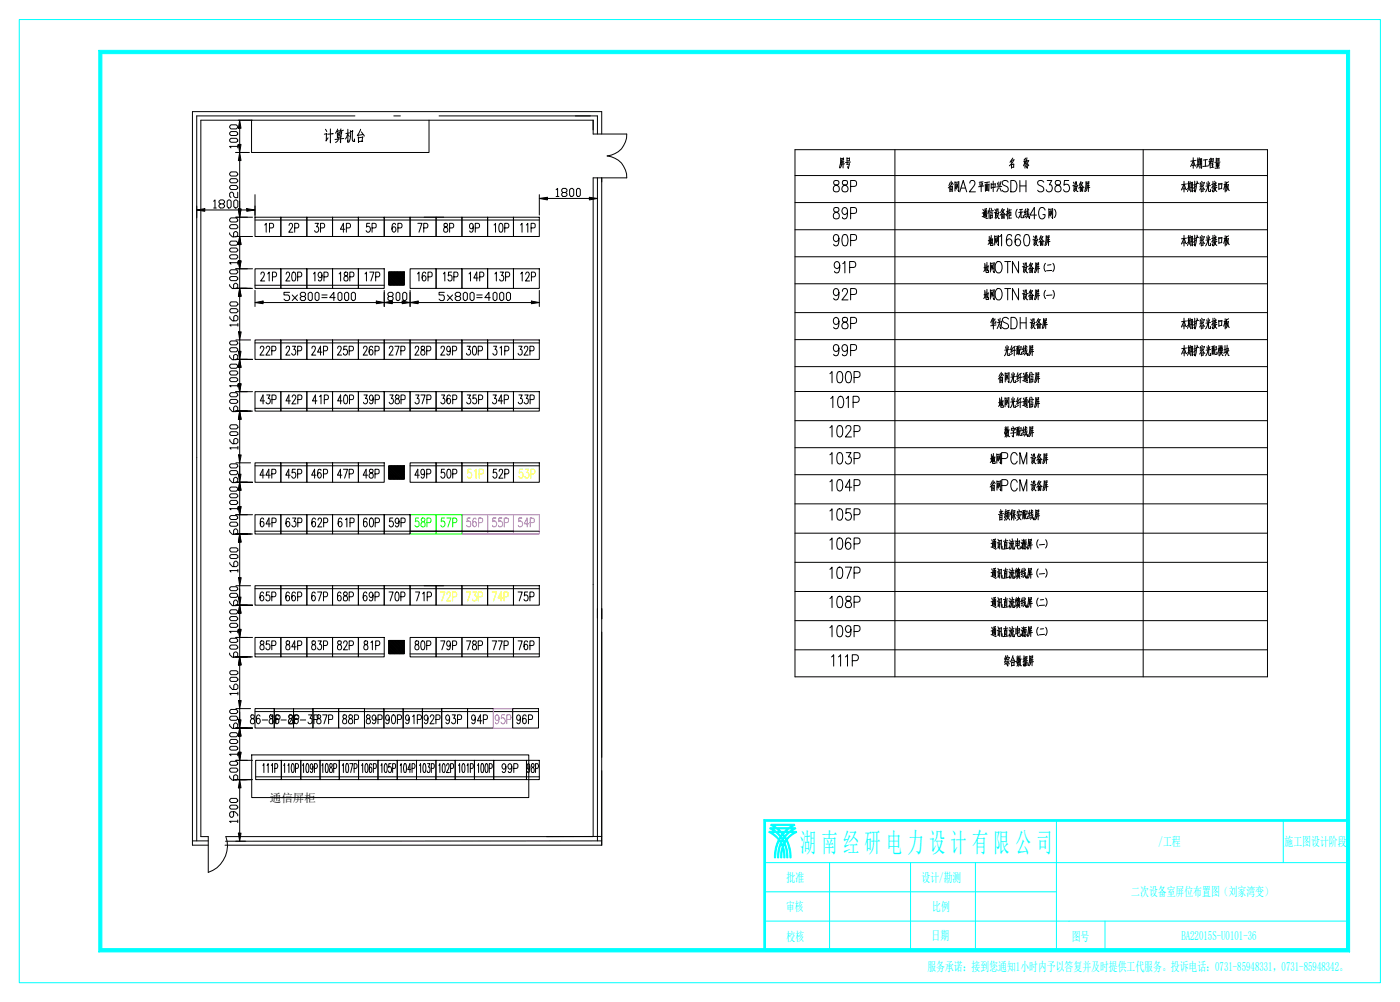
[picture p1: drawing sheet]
<svg xmlns="http://www.w3.org/2000/svg" width="432mm" height="309mm" viewBox="0 0 432 309" stroke-linecap="round" stroke-linejoin="round" font-family="sans-serif">
<!-- layer: 0 -->
<g fill="none" stroke="#000" stroke-width=".31">
<path d="M62 37.1h121v4.2h10.4a6.5 6.5 0 0 1-6.1 6.8 6.5 6.5 0 0 1 6.1 6.7h-10.4v203.2h-113.3a8.6 8.6 0 0 1-5.4 11v-11h-2.3zM71.3 38.5h1.6l.5 .4v.4l-.5 .5h-1.6l-.4-.5v-.4zM74 37.1l.4 2.5h-.8zM74 39.6v4.9M77.6 37.1v9.9h54.8v-9.9M100.4 39.9l.4 .7M102 39.8v4.2v-.6M104.2 39.8l-.7 1.3M105.2 39.8l-.5 1.1M107.3 39.9v4v-.6M109.5 35.7h-48.8v223.6M111.2 39.9l-1 1.9 1.9-.3"/>
<path d="M121.5 35.7h2M135.5 35.7h48.9v5.6M70.9 43.1l.4-.4h1.6l.5 .4v.4l-.5 .4h-1.6l-.4-.4zM70.9 41l.4-.4h1.6l.5 .4v.4l-.5 .4h-1.6l-.4-.4zM71.3 57.2h1.6l.5 .4v.4l-.5 .5h-1.6l-.4-.5v-.4zM71.3 55.1h1.6l.5 .5v.3l-.5 .5h-1.6l-.4-.5v-.3zM71.3 53h1.6l.5 .5v.4l-.5 .4h-1.6l-.4-.4v-.4zM72.7 47h4.3M73.4 45.1h-2.5l.4 .5M73.4 59.3v1.6h-.9l-.4-.4v-.8l-.4-.4h-.4l-.4 .4v.8l.4 .4M73.4 44.7v.9M73.6 44.5h.8l-.4 2.5z"/>
<path d="M74 47l.4 2.5h-.8zM74 49.5v14.9M100.1 41.4l.7-.2-.2 2.3 .6-1M102.5 41.2h.3l-1.7 .2M104.1 41v1.5l1.2-.3 .1-1.3-1.3 .3M104.1 40.5l.3 .3M104.4 42.5l-.1 .8-.8 .6M104.7 40.3l-.8 .2M105 41.4l-.9 .2M105 41.8l-.9 .1M105.1 42.4v1.6v-.5M105.2 40.4l.3 .3"/>
<path d="M106 40.2l-1 .2M106.1 42.7l-2.7 .3M107.3 41.6l.5 .4M107.3 41.4l-.7 1.5M107.9 41l-1.2 .2M108.1 40.3l.1 1.9-.6 1.7M108.2 40.6l.7-.2-.1-.1-.1 2.8 .2 .5h.5v-.7l-.1 .7M110.5 42.1l.1 1.8v-.3h1.3h-.2l.2-1.4-1.3 .3M111.5 40.7l.9 1.3M171.6 58.5l.5-.4v2.5M173.7 59.4l-.4-.4v-.5l.4-.4h.8l.5 .4v.5l-.5 .4h-.8l-.4 .4v.4l.4 .4h.8l.5-.4v-.4l-.5-.4M175.8 58.5l.4-.4h.4l.4 .4v1.7l-.4 .4h-.4l-.4-.4z"/>
<path d="M178.3 58.1h.4l.4 .4v1.7l-.4 .4h-.4l-.4-.4v-1.7zM184.4 54.8v204.5M185.7 41.3v-6.9h-126.3v226.2h4.9M185.7 54.8v205.8M60.7 64.8l2.5-.5v.9zM63.2 64.8h12.9M65.9 62.1l.4-.4v2.4M65.9 64.1h.8M68 62.9l-.4-.4v-.4l.4-.4h.8l.5 .4v.4l-.5 .4h-.8l-.4 .4v.4l.4 .4h.8l.5-.4v-.4l-.5-.4M70.1 62.1l.4-.4h.4l.4 .4v1.6l-.4 .4h-.4l-.4-.4zM70.9 71.8v.4l.8 .8h1.2l.5-.4v-.8l-.5-.4h-.4l-.4 .4v1.2M70.9 78.9l.4-.3h1.6l.5 .3v.5l-.5 .4h-1.6l-.4-.4z"/>
<path d="M70.9 76.9l.4-.4h1.6l.5 .4v.4l-.5 .4h-1.6l-.4-.4zM71.3 69.3h1.6l.5 .4v.5l-.5 .3h-1.6l-.4-.3v-.5zM71.3 67.2h1.6l.5 .4v.5l-.5 .4h-1.6l-.4-.4v-.5zM71.3 74.4h1.6l.5 .4v.5l-.5 .3h-1.6l-.4-.3v-.5zM72.1 62.1l.5-.4h.3l.5 .4v1.6l-.5 .4h-.3l-.5-.4zM72.7 67h5.2M72.7 72.9h5.2M73.6 64.4h.8l-.4 2.6zM74 72.9l.4 2.5h-.8zM74 67v5.9M74 75.4v5.1M76.1 64.3l2.6 .5-2.6 .4z"/>
<path d="M78.7 67h8v5.9h-8zM78.7 60v7.2M78.7 67.9h87.7M86.7 67h8v5.9h-8zM94.7 67h7.9v5.9h-7.9zM102.6 67h8v5.9h-8zM110.6 67h8v5.9h-8zM118.6 67h7.9v5.9h-7.9zM126.5 67h8.1v5.9h-8.1zM130.9 67h6M134.6 67h7.9v5.9h-7.9zM142.5 67h8v5.9h-8z"/>
<path d="M150.5 67h7.9v5.9h-7.9zM158.4 67h8v5.9h-8zM166.4 61.2l2.5-.4v.9zM166.4 60v6.3M168.9 61.2h13M171.6 60.6h.9M181.9 60.8l2.5 .4-2.5 .5zM70.9 87.8v.4l.8 .8h1.2l.5-.4v-.8l-.5-.4h-.4l-.4 .4v1.2M70.9 85.6l.4-.3h1.6l.5 .3v.5l-.5 .4h-1.6l-.4-.4zM70.9 83.6l.4-.4h1.6l.5 .4v.4l-.5 .5h-1.6l-.4-.5zM70.9 97.7v.4l.8 .8h1.2l.5-.4v-.8l-.5-.4h-.4l-.4 .4v1.2M71.3 95.2h1.6l.5 .4v.4l-.5 .5h-1.6l-.4-.5v-.4z"/>
<path d="M71.3 93.1h1.6l.5 .5v.3l-.5 .5h-1.6l-.4-.5zM72.3 88.9h5.3M72.7 82.9h5.2M73.4 81h-2.5l.4 .5M73.4 80.7v.8M73.4 99.8v.8M73.6 80.5h.8l-.4 2.4zM74 88.9l.4 2.5h-.8zM74 82.9v6M74 91.4v10.9M76.4 88.9h-3.7h5.2M78.7 82.9h8v6h-8z"/>
<path d="M78.7 93.3l2.5-.5v.9zM78.7 89.5v5M78.7 88h39.9M81.2 93.3h34.9M86.7 82.9h8v6h-8zM89.4 90.2h-1.8v.8h1.3l.5 .4v.8l-.5 .5h-.8l-.5-.5M90.2 91l1.6 1.7M91.8 91l-1.6 1.7M93.1 91.4l-.4-.4v-.4l.4-.4h.8l.4 .4v.4l-.4 .4h-.8l-.4 .4v.4l.4 .5h.8l.4-.5v-.4l-.4-.4M94.7 82.9h7.9v6h-7.9zM95.1 90.6l.5-.4h.4l.4 .4v1.6l-.4 .5h-.4l-.5-.5zM97.6 90.2h.4l.4 .4v1.6l-.4 .5h-.4l-.4-.5v-1.6z"/>
<path d="M99.3 91h1.6M99.3 91.8h1.6M102.6 82.9h8v6h-8zM103.4 91.8h-1.6l1.2-1.6v2.5M104.3 90.6l.4-.4h.4l.4 .4v1.6l-.4 .5h-.4l-.4-.5zM106.3 90.6l.5-.4h.4l.4 .4v1.6l-.4 .5h-.4l-.5-.5zM108.4 90.6l.5-.4h.4l.4 .4v1.6l-.4 .5h-.4l-.5-.5zM110.6 82.9h8v6h-8zM116.1 92.8l2.5 .5-2.5 .4zM118.6 93.3l2.5-.5v.9zM118.6 89.5v5M119.9 83.9h4.9v4h-4.9z"/>
<path d="M119.9 83.9l4.1 4M119.9 84l3.9 3.9M119.9 84.2l3.7 3.7M119.9 84.4l3.5 3.5M119.9 84.6l3.4 3.3M119.9 84.8l3.2 3.1M119.9 85l3 2.9M119.9 85.1l2.9 2.8M119.9 85.3l2.7 2.6M119.9 85.5l2.6 2.4M119.9 85.6l2.4 2.3M119.9 85.8l2.2 2.1"/>
<path d="M119.9 86l2 1.9M119.9 86.1l1.8 1.8M119.9 86.3l1.7 1.6M119.9 86.5l1.5 1.4M119.9 86.7l1.3 1.2M119.9 86.9l1.1 1M119.9 87.1l.9 .8M119.9 87.2l.7 .7M119.9 87.4l.6 .5M119.9 87.6l.4 .3M119.9 87.8l.2 .1M120.1 91.4l-.4-.4v-.4l.4-.4h.9l.3 .4v.4l-.3 .4h-.9l-.4 .4v.4l.4 .5h.9l.3-.5v-.4l-.3-.4"/>
<path d="M120.1 83.9l4.1 4M120.2 83.9l4.2 4M120.4 83.9l4.1 4M120.6 83.9l4.1 4M120.7 83.9l4.1 3.9M121 83.9l3.8 3.7M121.1 93.3h3M121.2 83.9l3.6 3.6M121.3 83.9l3.5 3.4M121.5 83.9l3.3 3.2M121.7 83.9l3.1 3M121.8 83.9l3 2.8"/>
<path d="M122 83.9l2.8 2.6M122.2 83.9l2.6 2.5M122.4 83.9l2.4 2.3M122.6 90.2h.4l.4 .4v1.6l-.4 .5h-.4l-.4-.5v-1.6zM122.6 83.9l2.2 2.1M122.7 83.9l2.1 1.9M122.9 83.9l1.9 1.7M123.1 83.9l1.7 1.6M123.3 83.9l1.5 1.4M123.4 83.9l1.4 1.3M123.6 83.9l1.2 1.1M123.7 83.9l1.1 .9"/>
<path d="M123.9 83.9l.9 .8M124.1 92.8l2.4 .5-2.4 .4zM124.2 83.9l.6 .6M124.4 83.9l.4 .4M124.5 83.9l.3 .2M124.7 90.2h.4l.4 .4v1.6l-.4 .5h-.4l-.4-.5v-1.6zM124.7 83.9h.1M126.5 82.9h8.1v6h-8.1zM126.5 93.3l2.5-.5v.9zM126.5 89.5v5M129 93.3h35M134.6 82.9h7.9v6h-7.9z"/>
<path d="M137.1 90.2h-1.6v.8h1.3l.3 .4v.8l-.3 .5h-.9l-.4-.5M138 91l1.6 1.7M139.6 91l-1.6 1.7M140.9 91.4l-.4-.4v-.4l.4-.4h.8l.4 .4v.4l-.4 .4h-.8l-.4 .4v.4l.4 .5h.8l.4-.5v-.4l-.4-.4M142.5 82.9h8v6h-8zM142.9 90.6l.5-.4h.4l.4 .4v1.6l-.4 .5h-.4l-.5-.5zM145 90.6l.5-.4h.4l.4 .4v1.6l-.4 .5h-.4l-.5-.5zM147.1 91h1.7M147.1 91.8h1.7M150.5 82.9h7.9v6h-7.9zM151.3 91.8h-1.7l1.3-1.6v2.5M152.1 90.6l.5-.4h.4l.4 .4v1.6l-.4 .5h-.4l-.5-.5z"/>
<path d="M154.2 90.6l.4-.4h.4l.4 .4v1.6l-.4 .5h-.4l-.4-.5zM156.3 90.6l.4-.4h.4l.4 .4v1.6l-.4 .5h-.4l-.4-.5zM158.4 82.9h8v6h-8zM164 92.8l2.4 .5-2.4 .4zM166.4 89.5v5M70.9 109.7v.4l.8 .8h1.2l.5-.3v-.9l-.5-.4-.8 .4v1.2M70.9 107.6l.4-.4h1.6l.5 .4v.4l-.5 .5h-1.6l-.4-.5zM70.9 105.5l.4-.4h1.6l.5 .4v.5l-.5 .4h-1.6l-.4-.4zM70.9 116.9l.4-.4h1.6l.5 .4v.4l-.5 .4h-1.6l-.4-.4zM70.9 114.7l.4-.3h1.6l.5 .3v.5l-.5 .5h-1.6l-.4-.5zM70.9 112.7l.4-.4h1.6l.5 .4v.4l-.5 .5h-1.6l-.4-.5zM72.7 110.8h3.7"/>
<path d="M72.8 104.8h4.5M73.4 119h-2.5l.4 .3M73.4 118.5v.8M73.4 100.2h-2.5l.4 .4M73.6 108.3h.8l-.4 2.5zM73.6 118.3h.8l-.4 2.5zM73.6 102.3h.8l-.4 2.5zM74 110.8l.4 2.5h-.8zM74 104.8v6M74 113.3v5M77.9 110.8h-5.2h5.2M78.7 104.8h8v6h-8z"/>
<path d="M78.7 105.7h87.7M86.7 104.8h8v6h-8zM94.7 104.8h7.9v6h-7.9zM102.6 104.8h8v6h-8zM110.6 104.8h8v6h-8zM118.6 104.8h7.9v6h-7.9zM126.5 104.8h8.1v6h-8.1zM134.6 104.8h7.9v6h-7.9zM142.5 104.8h8v6h-8zM150.5 104.8h7.9v6h-7.9zM158.4 104.8h8v6h-8zM70.9 125.7v.4l.8 .8h1.2l.5-.4v-.8l-.5-.5h-.4l-.4 .5v1.2"/>
<path d="M70.9 123.6l.4-.4h1.6l.5 .4v.4l-.5 .4h-1.6l-.4-.4zM70.9 135.6v.4l.8 .8h1.2l.5-.4v-.8l-.5-.4h-.4l-.4 .4v1.2M70.9 133.5l.4-.4h1.6l.5 .4v.4l-.5 .4h-1.6l-.4-.4zM71.3 121.1h1.6l.5 .4v.4l-.5 .5h-1.6l-.4-.5v-.4zM71.3 131h1.6l.5 .5v.4l-.5 .4h-1.6l-.4-.4v-.4zM72.3 126.8h5.3M72.7 120.8h5.2M73.4 138.1h-2.5l.4 .4M73.4 137.7v.8M74 126.8l.4 2.5h-.8zM74 120.8v6M74 129.3v11"/>
<path d="M76.4 126.8h-3.7h5.2M78.7 120.8h8v6h-8zM78.7 125.9h87.7M86.7 120.8h8v6h-8zM94.7 120.8h7.9v6h-7.9zM102.6 120.8h8v6h-8zM110.6 120.8h8v6h-8zM118.6 120.8h7.9v6h-7.9zM126.5 120.8h8.1v6h-8.1zM134.6 120.8h7.9v6h-7.9zM142.5 120.8h8v6h-8zM150.5 120.8h7.9v6h-7.9z"/>
<path d="M158.4 120.8h8v6h-8zM70.9 147.6v.4l.8 .8h1.2l.5-.4v-.8l-.5-.4h-.4l-.4 .4v1.2M70.9 145.5l.4-.4h1.6l.5 .4v.4l-.5 .5h-1.6l-.4-.5zM70.9 143.4l.4-.4h1.6l.5 .4v.4l-.5 .5h-1.6l-.4-.5zM70.9 152.7l.4-.4h1.6l.5 .4v.4l-.5 .4h-1.6l-.4-.4zM70.9 150.6l.4-.4h1.6l.5 .4v.4l-.5 .5h-1.6l-.4-.5zM70.9 159.4l.4-.4h1.6l.5 .4v.4l-.5 .4h-1.6l-.4-.4zM71.3 154.3h1.6l.5 .5v.3l-.5 .5h-1.6l-.4-.5v-.3zM72.7 148.7h3.7M72.7 158.7h5.2M72.8 142.7h4.5M73.4 156.9h-2.5l.4 .3"/>
<path d="M73.4 156.4v.8M73.6 146.2h.8l-.4 2.5zM73.6 156.2h.8l-.4 2.5zM73.6 140.3h.8l-.4 2.4zM74 148.7l.4 2.5h-.8zM74 142.7v6M74 151.2v5M74 158.7v6M77.9 148.7h-5.2h5.2M78.7 142.7h8v6h-8zM78.7 158.7h8v6h-8zM78.7 143.6h39.9"/>
<path d="M86.7 142.7h8v6h-8zM86.7 158.7h8v6h-8zM94.7 142.7h7.9v6h-7.9zM94.7 158.7h7.9v6h-7.9zM102.6 142.7h8v6h-8zM102.6 158.7h8v6h-8zM110.6 142.7h8v6h-8zM110.6 158.7h8v6h-8zM118.6 158.7h7.9v6h-7.9zM119.9 143.6h4.9v4.2h-4.9zM119.9 143.7l4.1 4.1M119.9 143.8l3.9 4"/>
<path d="M119.9 144.1l3.7 3.7M119.9 144.3l3.5 3.5M119.9 144.4l3.4 3.4M119.9 144.6l3.2 3.2M119.9 144.8l3 3M119.9 144.9l2.9 2.9M119.9 145.1l2.7 2.7M119.9 145.3l2.6 2.5M119.9 145.5l2.4 2.3M119.9 145.7l2.2 2.1M119.9 145.8l2 2M119.9 146l1.8 1.8"/>
<path d="M119.9 146.2l1.7 1.6M119.9 146.4l1.5 1.4M119.9 146.5l1.3 1.3M119.9 146.7l1.1 1.1M119.9 146.8l.9 1M119.9 147l.7 .8M119.9 147.3l.6 .5M119.9 147.4l.4 .4M119.9 147.6l.2 .2M120.1 143.6l4.1 4.2M120.2 143.6l4.2 4.2M120.4 143.6l4.1 4.2"/>
<path d="M120.6 143.6l4.1 4.2M120.7 143.6l4.1 4M121 143.6l3.8 3.8M121.2 143.6l3.6 3.7M121.3 143.6l3.5 3.5M121.5 143.6l3.3 3.3M121.7 143.6l3.1 3.1M121.8 143.6l3 2.9M122 143.6l2.8 2.8M122.2 143.6l2.6 2.6M122.4 143.6l2.4 2.4M122.6 143.6l2.2 2.3"/>
<path d="M122.7 143.6l2.1 2.1M122.9 143.6l1.9 1.9M123.1 143.6l1.7 1.8M123.3 143.6l1.5 1.6M123.4 143.6l1.4 1.4M123.6 143.6l1.2 1.2M123.7 143.6l1.1 1M123.9 143.6l.9 .9M124.2 143.6l.6 .7M124.4 143.6l.4 .5M124.5 143.6l.3 .3M124.7 143.6l.1 .1"/>
<path d="M126.5 142.7h8.1v6h-8.1zM126.5 143.6h39.9M134.6 142.7h7.9v6h-7.9zM142.5 142.7h8v6h-8zM150.5 142.7h7.9v6h-7.9zM158.4 142.7h8v6h-8zM70.9 163.6v.4l.8 .8h1.2l.5-.4v-.8l-.5-.5h-.4l-.4 .5v1.2M70.9 173.5v.4l.8 .8h1.2l.5-.4v-.8l-.5-.4h-.4l-.4 .4v1.2M70.9 171.4l.4-.4h1.6l.5 .4v.4l-.5 .4h-1.6l-.4-.4zM70.9 169.3l.4-.4h1.6l.5 .4v.5l-.5 .4h-1.6l-.4-.4zM71.3 161h1.6l.5 .5v.4l-.5 .4h-1.6l-.4-.4v-.4zM72.3 164.7h5.3"/>
<path d="M73.4 176h-2.5l.4 .4M73.4 175.6v.8M73.6 178.1h.8l-.4 2.5zM74 164.7l.4 2.5h-.8zM74 167.2v10.9M76.4 164.7h-3.7h5.2M78.7 163.8h87.7M70.9 185.5v.4l.8 .9h1.2l.5-.5v-.8l-.5-.5h-.4l-.4 .5v1.3M70.9 181.3l.4-.4h1.6l.5 .4v.4l-.5 .5h-1.6l-.4-.5zM71.3 183h1.6l.5 .4v.4l-.5 .4h-1.6l-.4-.4v-.4zM71.3 192.2h1.6l.5 .5v.4l-.5 .4h-1.6l-.4-.4v-.4zM71.3 190.1h1.6l.5 .5v.3l-.5 .5h-1.6l-.4-.5v-.3z"/>
<path d="M71.3 188h1.6l.5 .5v.4l-.5 .4h-1.6l-.4-.4v-.4zM71.3 198.9h1.6l.5 .5v.4l-.5 .4h-1.6l-.4-.4v-.4zM71.3 196.8h1.6l.5 .5v.4l-.5 .4h-1.6l-.4-.4v-.4zM72.7 186.6h3.7M72.7 196.6h5.2M72.8 180.6h4.5M73.4 194.7h-2.5l.4 .5M73.4 194.3v.9M73.6 184.1h.8l-.4 2.5zM73.6 194.1h.8l-.4 2.5zM74 186.6l.4 2.5h-.8zM74 180.6v6"/>
<path d="M74 189.1v5M74 196.6v6M77.9 186.6h-5.2h5.2M78.7 180.6h8v6h-8zM78.7 196.6h8v6h-8zM78.7 181.5h87.7M86.7 180.6h8v6h-8zM86.7 196.6h8v6h-8zM94.7 180.6h7.9v6h-7.9zM94.7 196.6h7.9v6h-7.9zM102.6 180.6h8v6h-8zM102.6 196.6h8v6h-8z"/>
<path d="M110.6 180.6h8v6h-8zM110.6 196.6h8v6h-8zM118.6 180.6h7.9v6h-7.9zM119.9 197.5h4.9v4.1h-4.9zM119.9 197.5l4.1 4.1M119.9 197.7l3.9 3.9M119.9 197.9l3.7 3.7M119.9 198.1l3.5 3.5M119.9 198.3l3.4 3.3M119.9 198.4l3.2 3.2M119.9 198.6l3 3M119.9 198.8l2.9 2.8"/>
<path d="M119.9 199l2.7 2.6M119.9 199.2l2.6 2.4M119.9 199.3l2.4 2.3M119.9 199.5l2.2 2.1M119.9 199.7l2 1.9M119.9 199.9l1.8 1.7M120.1 197.5l4.1 4.1M120.2 197.5l4.2 4.1M120.4 197.5l4.1 4.1M120.6 197.5l4.1 4.1M120.7 197.5l4.1 4M121 197.5l3.8 3.8"/>
<path d="M121.2 197.5l3.6 3.6M121.3 197.5l3.5 3.4M121.5 197.5l3.3 3.3M121.7 197.5l3.1 3.1M121.8 197.5l3 2.9M122 197.5l2.8 2.7M122.2 197.5l2.6 2.5M122.4 197.5l2.4 2.4M122.6 197.5l2.2 2.2M122.7 197.5l2.1 2M122.9 197.5l1.9 1.9M123.1 197.5l1.7 1.7"/>
<path d="M123.3 197.5l1.5 1.5M123.4 197.5l1.4 1.4M123.6 197.5l1.2 1.2M123.7 197.5l1.1 1M123.9 197.5l.9 .8M124.2 197.5l.6 .6M124.4 197.5l.4 .5M124.5 197.5l.3 .3M124.7 197.5l.1 .1M126.5 180.6h8.1v6h-8.1zM126.5 196.6h8.1v6h-8.1zM130.9 180.6h6"/>
<path d="M134.6 180.6h7.9v6h-7.9zM134.6 196.6h7.9v6h-7.9zM142.5 180.6h8v6h-8zM142.5 196.6h8v6h-8zM150.5 180.6h7.9v6h-7.9zM150.5 196.6h7.9v6h-7.9zM158.4 180.6h8v6h-8zM158.4 196.6h8v6h-8zM70.9 201.4v.5l.8 .8h1.2l.5-.4v-.9l-.5-.3-.8 .3v1.3M70.9 211.4v.4l.8 .8h1.2l.5-.4v-.8l-.5-.4h-.4l-.4 .4v1.2M70.9 207.2l.4-.4h1.6l.5 .4v.5l-.5 .4h-1.6l-.4-.4zM71.3 208.9h1.6l.5 .4v.4l-.5 .4h-1.6l-.4-.4z"/>
<path d="M71.3 218.8h1.6l.5 .4v.4l-.5 .4h-1.6l-.4-.4v-.4zM72.3 202.6h5.3M72.8 218.5h4.5M73.4 213.9h-2.5l.4 .4M73.4 213.4v.9M73.6 216h.8l-.4 2.5zM74 202.6l.4 2.5h-.8zM74 205.1v10.9M74 218.5v6M76.4 202.6h-3.7h5.2M78.7 201.7h39.9M78.7 219.4h87.5"/>
<path d="M96.6 218.5h7.9v6h-7.9zM104.5 218.5h8v6h-8zM119.9 200l1.7 1.6M119.9 200.2l1.5 1.4M119.9 200.3l1.3 1.3M119.9 200.5l1.1 1.1M119.9 200.7l.9 .9M119.9 200.9l.7 .7M119.9 201.1l.6 .5M119.9 201.3l.4 .3M119.9 201.4l.2 .2M126.5 201.7h39.9"/>
<path d="M136.3 218.5h8v6h-8zM144.3 218.5h7.9v6h-7.9zM158.2 218.5h8v6h-8zM70.9 223.4v.4l.8 .8h1.2l.5-.4v-.8l-.5-.5h-.4l-.4 .5v1.2M70.9 230.5l.4-.3h1.6l.5 .3v.5l-.5 .3h-1.6l-.4-.3zM70.9 239.3v.5l.8 .8h1.2l.5-.4v-.9l-.5-.4-.8 .4v1.3M70.9 237.2l.4-.3h1.6l.5 .3v.5l-.5 .4h-1.6l-.4-.4zM70.9 235.2l.4-.4h1.6l.5 .4v.4l-.5 .4h-1.6l-.4-.4zM71.3 220.9h1.6l.5 .4v.4l-.5 .4h-1.6l-.4-.4v-.4zM71.3 228h1.6l.5 .5v.4l-.5 .4h-1.6l-.4-.4v-.4zM71.3 225.9h1.6l.5 .5v.4l-.5 .4h-1.6l-.4-.4v-.4zM72.7 224.5h3.7"/>
<path d="M72.7 234.5h5.2M73.4 232.6h-2.5l.4 .5M73.4 232.2v.9M73.6 222h.8l-.4 2.5zM73.6 232h.8l-.4 2.5zM74 224.5l.4 2.5h-.8zM74 227v5M74 234.5v5.9M77.9 224.5h-5.2h5.2M78.9 234.5h7.9v5.9h-7.9zM78.9 239.6h87.5M86.8 234.5h6v5.9h-6z"/>
<path d="M92.8 234.5h6v5.9h-6zM98.8 234.5h5.9v5.9h-5.9zM104.7 234.5h5.9v5.9h-5.9zM110.6 234.5h6v5.9h-6zM116.6 234.5h6v5.9h-6zM122.6 234.5h5.9v5.9h-5.9zM128.5 234.5h6v5.9h-6zM134.5 234.5h6v5.9h-6zM140.5 234.5h5.9v5.9h-5.9zM146.4 234.5h5.9v5.9h-5.9zM152.3 234.5h10.2v5.9h-10.2zM162.5 234.5h3.9v5.9h-3.9z"/>
<path d="M59.4 259.3h4.9M70.9 248.7l.4-.4h1.6l.5 .4v.4l-.5 .4h-1.6l-.4-.4zM71.3 246.2h1.6l.5 .5v.3l-.5 .5h-1.6l-.4-.5v-.3zM72.1 250.3v1.3l-.4 .5h-.4l-.4-.5v-.8l.4-.5h1.2l.9 .8v.5M72.3 240.4h5.3M72.7 259.4h3M73.4 253.3h-2.5l.4 .4M73.4 252.9v.8M73.6 256.9h.8l-.4 2.5zM74 240.4l.4 2.6h-.8zM74 243v13.9M76.4 240.4h-3.7h5.2"/>
<path d="M168.7 258l17-.1v2.7M185.7 259.3l-116.1 .1M69.4 260.6h116.3"/>
</g>
<g fill="#000">
<path d="M74 37.1l.4 2.5h-.8zM73.6 44.5h.8l-.4 2.5zM74 47l.4 2.5h-.8zM60.7 64.8l2.5-.5v.9zM73.6 64.4h.8l-.4 2.6zM74 72.9l.4 2.5h-.8zM76.1 64.3l2.6 .5-2.6 .4zM166.4 61.2l2.5-.4v.9zM181.9 60.8l2.5 .4-2.5 .5zM73.6 80.5h.8l-.4 2.4zM74 88.9l.4 2.5h-.8zM78.7 93.3l2.5-.5v.9z"/>
<path d="M116.1 92.8l2.5 .5-2.5 .4zM118.6 93.3l2.5-.5v.9zM124.1 92.8l2.4 .5-2.4 .4zM126.5 93.3l2.5-.5v.9zM164 92.8l2.4 .5-2.4 .4zM73.6 108.3h.8l-.4 2.5zM74 110.8l.4 2.5h-.8zM73.6 118.3h.8l-.4 2.5zM73.6 102.3h.8l-.4 2.5zM74 126.8l.4 2.5h-.8zM73.6 146.2h.8l-.4 2.5zM74 148.7l.4 2.5h-.8z"/>
<path d="M73.6 156.2h.8l-.4 2.5zM73.6 140.3h.8l-.4 2.4zM74 164.7l.4 2.5h-.8zM73.6 178.1h.8l-.4 2.5zM73.6 184.1h.8l-.4 2.5zM74 186.6l.4 2.5h-.8zM73.6 194.1h.8l-.4 2.5zM74 202.6l.4 2.5h-.8zM73.6 216h.8l-.4 2.5zM73.6 222h.8l-.4 2.5zM74 224.5l.4 2.5h-.8zM73.6 232h.8l-.4 2.5z"/>
<path d="M74 240.4l.4 2.6h-.8zM73.6 256.9h.8l-.4 2.5z"/>
</g>
<path d="M142.5 158.7h8v6h-8zM150.5 158.7h7.9v6h-7.9zM158.4 158.7h8v6h-8z" fill="none" stroke="#f0f" stroke-width=".31"/>
<path d="M126.5 158.7h8.1v6h-8.1zM134.6 158.7h7.9v6h-7.9z" fill="none" stroke="#0f0" stroke-width=".31"/>
<!-- layer: 220 -->
<path d="M77.7 232.8h85.5v13.2h-85.5z" fill="none" stroke="#000" stroke-width=".31"/>
<!-- layer: 2 -->
<g fill="none" stroke="#000" stroke-width=".31">
<path d="M245.3 46.2h145.8v162.5h-145.8zM245.3 54.1h145.8M276.1 46.2v162.5M352.8 46.2v162.5M245.3 62.5h145.8M245.3 70.8h145.8M245.3 79.2h145.8M245.3 87.5h145.8M245.3 96.4h145.8M245.3 104.7h145.8M245.3 113.1h145.8M245.3 120.7h145.8"/>
<path d="M245.3 129.7h145.8M245.3 138.1h145.8M245.3 146.4h145.8M245.3 155.4h145.8M245.3 164.4h145.8M245.3 173.4h145.8M245.3 182.4h145.8M245.3 191.4h145.8M245.3 200.4h145.8"/>
</g>
<!-- layer: 220 -->
<path d="M236 275h90" fill="none" stroke="#0ff" stroke-width=".31"/>
<!-- layer: JQLayer -->
<path d="M236 292.8h179.7l.5 .5h-180.2z" fill="none" stroke="#0ff" stroke-width=".31"/>
<path d="M236 292.8h179.7l.5 .5h-180.2z" fill="#0ff"/>
<path d="M415.7 253.3l.5-.5v40.5l-.5-.5z" fill="none" stroke="#0ff" stroke-width=".31"/>
<path d="M415.7 253.3l.5-.5v40.5l-.5-.5z" fill="#0ff"/>
<path d="M235.7 252.8h180.5l-.5 .5h-179.5z" fill="none" stroke="#0ff" stroke-width=".31"/>
<path d="M235.7 252.8h180.5l-.5 .5h-179.5z" fill="#0ff"/>
<path d="M235.7 252.8l.5 .5v39.7h-.5z" fill="none" stroke="#0ff" stroke-width=".31"/>
<path d="M235.7 252.8l.5 .5v39.7h-.5z" fill="#0ff"/>
<!-- layer: 220 -->
<path d="M326 253v40M396 253v13M236 266h179.9M256 266v27M281 266v27M301 266v27M236 284.1h179.9M341 284.1v8.9" fill="none" stroke="#0ff" stroke-width=".31"/>
<!-- layer: _U+56FE_U+5C42 1 -->
<g fill="none" stroke="#0ff" stroke-width=".31">
<path d="M237.9 254.2h7.2l.2 .3-1.3 .8h1.4l.2 .3-1.4 .8h1.5l.1 .3-1.9 1.2-1 1.1a8.4 8.4 0 0 1 1 5.6h-.2l-.3-2.9-.7-2.4-.4 .6a7.5 7.5 0 0 1 .7 4.7h-.2l-.2-2.3-.5-1.9-.3 .7 .4 3.5h-.3l-.3-2.9-.4 2.9h-.3v-1.9l.4-1.6-.3-.8-.5 2-.2 2.3h-.4a10.4 10.4 0 0 1 .9-4.7l-.4-.6a11.7 11.7 0 0 0-1.1 5.3h-.3v-1.7l.3-1.4 .9-2.5-1.5-1.5-1.5-.8 .1-.3h1.6l-1.4-.8 .1-.3h1.5l-1.3-.8zM238.1 256.7h1.3l1.3 1.3-.4 .7-1.1-1.3zM238.4 255.6a1.95 1.95 0 0 1 2.1 .8 2.09 2.09 0 0 1-2.1-.8zM238.7 254.5h5.7a2.91 2.91 0 0 1-2.8 .8 2.96 2.96 0 0 1-2.9-.8zM239.9 256.7a1.14 1.14 0 0 1 1.4 .5l-.4 .5zM240.2 255.6h2.7a1.57 1.57 0 0 1-2.7 0zM240.9 258.4a.68 .68 0 0 1 .1 1.1l-.4-.5zM241.3 256.7h.4l-.1 .2zM241.6 259.3a.81 .81 0 0 1 0 1.3 .74 .74 0 0 1 0-1.3zM241.6 257.5a.62 .62 0 0 1 .3 .5 .62 .62 0 0 1-.3 .6l-.5-.6zM242.1 258.4l.4 .6-.4 .5a.68 .68 0 0 1 0-1.1zM242.2 256.7h.9l-.9 1-.4-.5z"/>
<path d="M242.6 256.4a1.95 1.95 0 0 1 2.1-.8l-1.1 .8zM243 257.3l.7-.6h1.3l-2.3 2-.3-.7z"/>
</g>
<path d="M237.9 254.2l-.1 .3 1.3 .8h-1.5l-.1 .3 1.4 .8h-1.6l-.1 .3 1.5 .8 1.5 1.5-.9 2.5-.3 3.1h.3l.1-.8a10.7 10.7 0 0 1 1-4.5l.4 .6a9.6 9.6 0 0 0-.8 4.7h.3l.2-2.3 .5-2 .3 .8-.4 1.6v1.9h.3l.4-2.9 .3 2.9h.3l-.4-3.5 .3-.7 .5 1.9 .2 2.3h.3a10.4 10.4 0 0 0-.8-4.7l.4-.6 .7 2.4 .3 2.9h.2a8.4 8.4 0 0 0-1-5.6l1-1.1 1.9-1.2-.1-.3h-1.5l1.4-.8-.2-.3h-1.4l1.3-.8-.2-.3zM240.2 255.6h2.7a1.57 1.57 0 0 1-2.7 0zM238.1 256.7h1.3l1.3 1.3-.4 .7-1.1-1.3zM238.4 255.6a1.95 1.95 0 0 1 2.1 .8 2.09 2.09 0 0 1-2.1-.8zM241.6 259.3a.81 .81 0 0 1 0 1.3 .74 .74 0 0 1 0-1.3zM239.9 256.7a1.14 1.14 0 0 1 1.4 .5l-.4 .5zM241.3 256.7h.4l-.1 .2zM240.9 258.4a.68 .68 0 0 1 .1 1.1l-.4-.5zM238.7 254.5h5.7a2.91 2.91 0 0 1-2.8 .8 2.96 2.96 0 0 1-2.9-.8zM241.6 257.5a.62 .62 0 0 1 .3 .5 .62 .62 0 0 1-.3 .6l-.5-.6zM242.1 258.4l.4 .6-.4 .5a.68 .68 0 0 1 0-1.1zM242.2 256.7h.9l-.9 1-.4-.5zM242.6 256.4a1.95 1.95 0 0 1 2.1-.8l-1.1 .8zM243 257.3l.7-.6h1.3l-2.3 2-.3-.7z" fill-rule="evenodd" fill="#0ff"/>
<!-- layer: 220 -->
<path d="M30.5 15.5l.9 1v276l-.9 1.1z" fill="none" stroke="#0ff" stroke-width=".31"/>
<path d="M30.5 15.5l.9 1v276l-.9 1.1z" fill="#0ff"/>
<path d="M30.5 15.5h386l-1 1h-384.1z" fill="none" stroke="#0ff" stroke-width=".31"/>
<path d="M30.5 15.5h386l-1 1h-384.1z" fill="#0ff"/>
<path d="M416.5 15.5v278.1l-1-1.1v-276z" fill="none" stroke="#0ff" stroke-width=".31"/>
<path d="M416.5 15.5v278.1l-1-1.1v-276z" fill="#0ff"/>
<path d="M31.4 292.5h384.1l1 1.1h-386z" fill="none" stroke="#0ff" stroke-width=".31"/>
<path d="M31.4 292.5h384.1l1 1.1h-386z" fill="#0ff"/>
<path d="M5.9 6h420.1v297.1h-420.1z" fill="none" stroke="#0ff" stroke-width=".31"/>
<text font-size="8.4" fill="#0ff" x="246.9" y="262.8">湖 南 经 研 电 力 设 计 有 限 公 司</text>
<g font-size="4.9">
<text x="258.9" y="51.9">屏号</text>
<text x="311.3" y="51.9">名称</text>
<text x="367.2" y="51.9">本期工程量</text>
<text x="257.1" y="59.2">88P</text>
<text x="292.5" y="59.2">省网A2平面中兴SDH S385设备屏</text>
<text x="364.4" y="59.2">本期扩容光接口板</text>
<text x="257.1" y="67.5">89P</text>
<text x="302.9" y="67.5">通信设备柜（无线</text>
<text x="319.9" y="67.5">4G网）</text>
<text x="257.1" y="75.8">90P</text>
<text x="304.7" y="75.8">地网1660设备屏</text>
<text x="364.4" y="75.8">本期扩容光接口板</text>
<text x="257.4" y="84.2">91P</text>
<text x="303.3" y="84.2">地网OTN</text>
<text x="312.8" y="84.2">设备屏（二）</text>
<text x="257.1" y="92.5">92P</text>
<text x="303.3" y="92.5">地网OTN设备屏（一）</text>
<text x="257.1" y="101.4">98P</text>
<text x="305.6" y="101.4">华为SDH设备屏</text>
<text x="364.4" y="101.4">本期扩容光接口板</text>
<text x="257.1" y="109.7">99P</text>
<text x="309.8" y="109.7">光纤配线屏</text>
<text x="364.4" y="109.7">本期扩容光配模块</text>
<text x="256.1" y="118">100P</text>
<text x="307.9" y="118">省网光纤通信屏</text>
<text x="256.3" y="125.7">101P</text>
<text x="307.9" y="125.7">地网光纤通信屏</text>
<text x="256.1" y="134.8">102P</text>
<text x="309.8" y="134.8">数字配线屏</text>
<text x="256.1" y="143.1">103P</text>
<text x="305.4" y="143.1">地网</text>
<text x="310.4" y="143.1">PCM</text>
<text x="316" y="143.1">设备屏</text>
<text x="256.1" y="151.4">104P</text>
<text x="305.4" y="151.4">省网</text>
<text x="310.4" y="151.4">PCM</text>
<text x="316" y="151.4">设备屏</text>
<text x="256.1" y="160.4">105P</text>
<text x="307.9" y="160.4">音频保安配线屏</text>
<text x="256.1" y="169.4">106P</text>
<text x="305.6" y="169.4">通讯直流电源屏（一）</text>
<text x="256.1" y="178.4">107P</text>
<text x="305.6" y="178.4">通讯直流馈线屏（一）</text>
<text x="256.1" y="187.4">108P</text>
<text x="305.6" y="187.4">通讯直流馈线屏（二）</text>
<text x="256.1" y="196.4">109P</text>
<text x="305.6" y="196.4">通讯直流电源屏（二）</text>
<text x="256.6" y="205.4">111P</text>
<text x="309.8" y="205.4">综合数据屏</text>
</g>
<g font-size="4.7">
<text x="81.3" y="71.9">1P</text>
<text x="89.1" y="71.9">2P</text>
<text x="97.1" y="71.9">3P</text>
<text x="105.1" y="71.9">4P</text>
<text x="113" y="71.9">5P</text>
<text x="121" y="71.9">6P</text>
<text x="128.9" y="71.9">7P</text>
<text x="136.9" y="71.9">8P</text>
<text x="144.9" y="71.9">9P</text>
<text x="152.1" y="71.9">10P</text>
<text x="160.2" y="71.9">11P</text>
<text x="80.4" y="86.9">21P</text>
<text x="88.2" y="86.9">20P</text>
<text x="96.3" y="86.9">19P</text>
<text x="104.3" y="86.9">18P</text>
<text x="112.3" y="86.9">17P</text>
<text x="128.5" y="86.9">16P</text>
<text x="136.4" y="86.9">15P</text>
<text x="144.4" y="86.9">14P</text>
<text x="152.3" y="86.9">13P</text>
<text x="160.3" y="86.9">12P</text>
<text x="80.2" y="109.8">22P</text>
<text x="88.2" y="109.8">23P</text>
<text x="96.2" y="109.8">24P</text>
<text x="104.1" y="109.8">25P</text>
<text x="112.1" y="109.8">26P</text>
<text x="120" y="109.8">27P</text>
<text x="128" y="109.8">28P</text>
<text x="136" y="109.8">29P</text>
<text x="144" y="109.8">30P</text>
<text x="152.1" y="109.8">31P</text>
<text x="159.9" y="109.8">32P</text>
<text x="80.3" y="124.8">43P</text>
<text x="88.2" y="124.8">42P</text>
<text x="96.4" y="124.8">41P</text>
<text x="104.2" y="124.8">40P</text>
<text x="112.2" y="124.8">39P</text>
<text x="120.1" y="124.8">38P</text>
<text x="128.1" y="124.8">37P</text>
<text x="136" y="124.8">36P</text>
<text x="144" y="124.8">35P</text>
<text x="152" y="124.8">34P</text>
<text x="159.9" y="124.8">33P</text>
<text x="80.2" y="147.7">44P</text>
<text x="88.2" y="147.7">45P</text>
<text x="96.2" y="147.7">46P</text>
<text x="104.1" y="147.7">47P</text>
<text x="112.1" y="147.7">48P</text>
<text x="128" y="147.7">49P</text>
<text x="136" y="147.7">50P</text>
<text x="152.1" y="147.7">52P</text>
<text x="80.3" y="162.7">64P</text>
<text x="88.2" y="162.7">63P</text>
<text x="96.2" y="162.7">62P</text>
<text x="104.3" y="162.7">61P</text>
<text x="112.2" y="162.7">60P</text>
<text x="120.1" y="162.7">59P</text>
<text x="80.2" y="185.6">65P</text>
<text x="88.2" y="185.6">66P</text>
<text x="96.2" y="185.6">67P</text>
<text x="104.1" y="185.6">68P</text>
<text x="112.1" y="185.6">69P</text>
<text x="120" y="185.6">70P</text>
<text x="128.2" y="185.6">71P</text>
<text x="159.9" y="185.6">75P</text>
<text x="80.2" y="200.6">85P</text>
<text x="88.2" y="200.6">84P</text>
<text x="96.2" y="200.6">83P</text>
<text x="104.1" y="200.6">82P</text>
<text x="112.3" y="200.6">81P</text>
<text x="128" y="200.6">80P</text>
<text x="136" y="200.6">79P</text>
<text x="144" y="200.6">78P</text>
<text x="151.9" y="200.6">77P</text>
<text x="159.9" y="200.6">76P</text>
<text x="77.3" y="223.5">86-1P 86-3P87P</text>
<text x="83.1" y="223.5">86-2P</text>
<text x="105.7" y="223.5">88P</text>
<text x="113" y="223.5">89P</text>
<text x="119" y="223.5">90P</text>
<text x="125.1" y="223.5">91P</text>
<text x="130.9" y="223.5">92P</text>
<text x="137.5" y="223.5">93P</text>
<text x="145.5" y="223.5">94P</text>
<text x="159.4" y="223.5">96P</text>
<text x="80.9" y="238.5">111P</text>
<text x="87.3" y="238.5">110P</text>
<text x="93.1" y="238.5">109P</text>
<text x="99.1" y="238.5">108P</text>
<text x="105.4" y="238.5">107P</text>
<text x="111.3" y="238.5">106P</text>
<text x="117.3" y="238.5">105P</text>
<text x="123.2" y="238.5">104P</text>
<text x="129.2" y="238.5">103P</text>
<text x="135.1" y="238.5">102P</text>
<text x="141.2" y="238.5">101P</text>
<text x="147.1" y="238.5">100P</text>
<text x="154.9" y="238.5">99P</text>
<text x="162.7" y="238.5">98P</text>
</g>
<g font-size="4.7" fill="#ff0">
<text x="144.3" y="147.7">51P</text>
<text x="160.1" y="147.7">53P</text>
<text x="136" y="185.6">72P</text>
<text x="144" y="185.6">73P</text>
<text x="151.9" y="185.6">74P</text>
</g>
<g font-size="4.7" fill="#0f0">
<text x="128.1" y="162.7">58P</text>
<text x="136" y="162.7">57P</text>
</g>
<g font-size="4.7" fill="#f0f">
<text x="144" y="162.7">56P</text>
<text x="152" y="162.7">55P</text>
<text x="159.9" y="162.7">54P</text>
<text x="152.8" y="223.5">95P</text>
</g>
<g font-size="3.9" fill="#0ff">
<text x="357.5" y="260.9">/工程</text>
<text x="396.4" y="260.9">施工图设计阶段</text>
<text x="242.7" y="272">批准</text>
<text x="284.4" y="272">设计/勘测</text>
<text x="242.6" y="281">审核</text>
<text x="287.7" y="281">比例</text>
<text x="349.1" y="276.4">二次设备室屏位布置图（刘家湾变）</text>
<text x="242.7" y="290.1">校核</text>
<text x="287.5" y="290">日期</text>
<text x="330.7" y="290.1">图号</text>
<text x="364.5" y="289.8">BA22015S-U0101-36</text>
<text x="286.2" y="299.3">服务承诺：接到您通知1小时内予以答复并及时提供工代服务。投诉电话：0731-85948331，0731-85948342。</text>
</g>
<text font-size="3.6" x="83.3" y="247.3">通信屏柜</text>
</svg>
